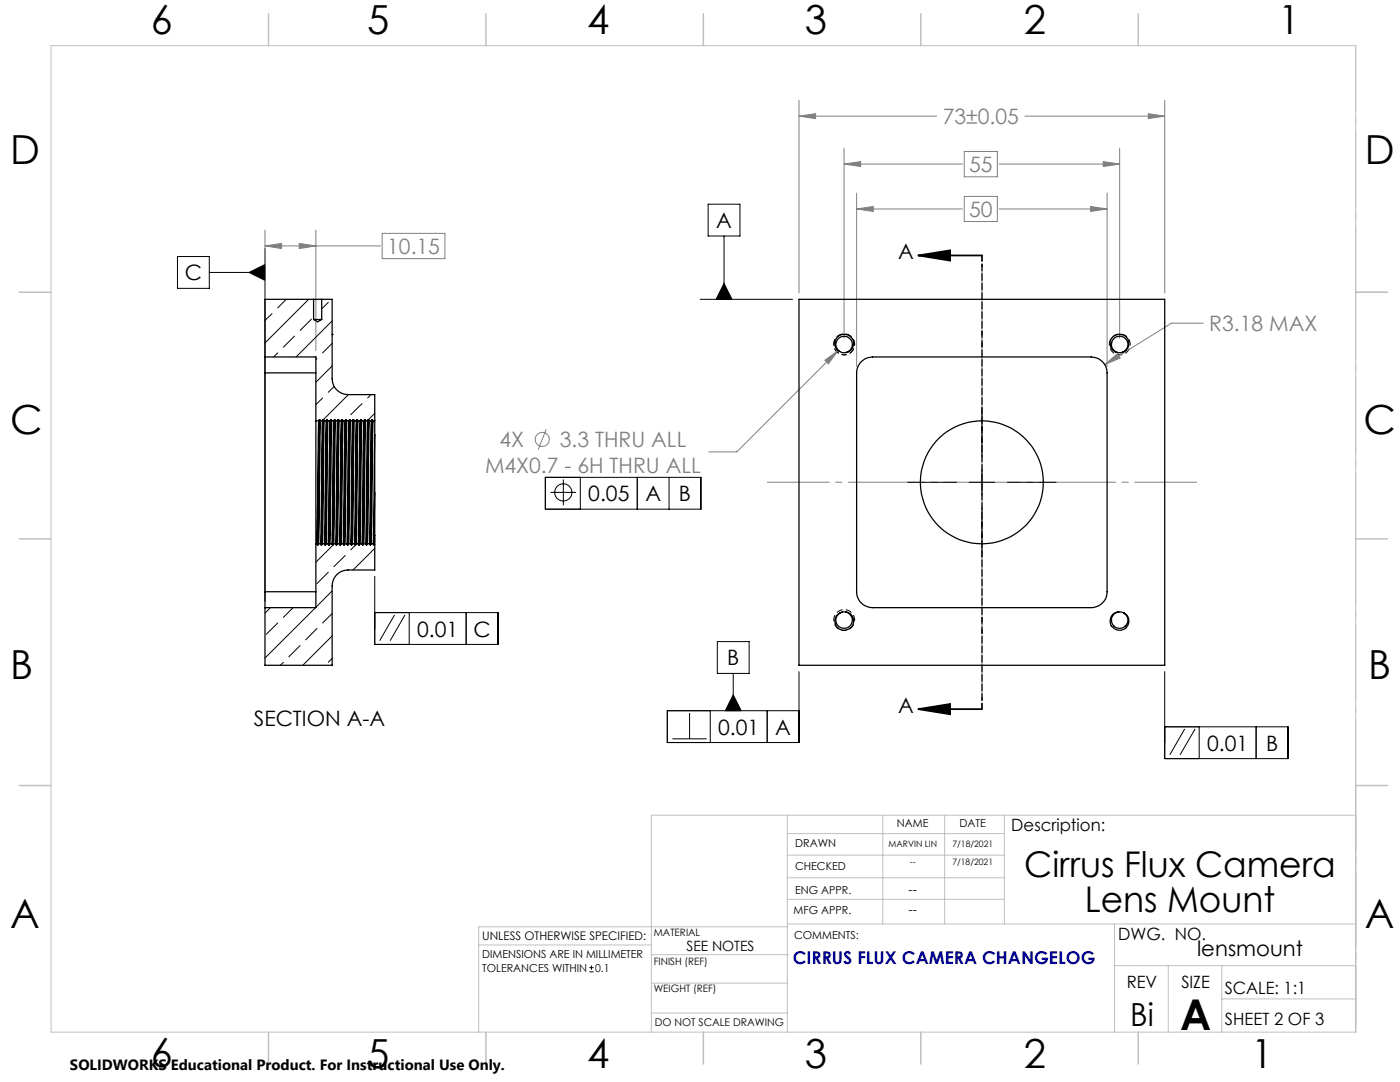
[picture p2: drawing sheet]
<svg xmlns="http://www.w3.org/2000/svg" width="279mm" height="216mm" viewBox="0 0 279 216" stroke-linecap="round" stroke-linejoin="round" font-family="sans-serif">
<g fill="none" stroke="#808080" stroke-width=".2">
<path d="M159.5 23.2l3.3-.5v1zM159.5 20v38.5M159.5 23.2h27.4M168.5 32.7l3.3-.5v1zM168.5 29.6v37.9M168.5 32.7h23.6M171 38.5v34.6M192.4 30.2h6.6v5.1h-6.6zM192.4 39.2h6.6v5h-6.6zM199.4 32.7h24M204.5 23.2h27.9M220.2 32.2l3.2 .5-3.2 .5z"/>
<path d="M220.9 38.5v34.6M223.4 29.6v37.9M229.2 22.7l3.2 .5-3.2 .5zM232.4 20v38.5M52.9 45.9v12.6M52.9 49.1h23.1M52.9 49.1l3.3-.5v1zM59.7 48.6l3.3 .5-3.3 .5zM63 45.9v24.1M76.3 46.6h12.5v5h-12.5zM171 41.7l3.3-.5v1zM171 41.7h21.1"/>
<path d="M199.4 41.7h21.5M217.7 41.2l3.2 .5-3.2 .5zM164.6 71.9l2.7-2-2 2.7zM167.3 69.9l-20.3 20.3h-5.5M220.5 72.7l2.5-2.1 .6 .8zM240.1 64.5h-6.3l-13.3 8.2M109 85.7l-1.6 4"/>
<circle cx="108.2" cy="87.7" r="1.41"/>
</g>
<g fill="none" stroke="#000" stroke-width=".2">
<path d="M35.4 51.2h6.4v6.3h-6.4zM41.8 54.4h11.1M49.7 54.4l3.2-1.6v3.2zM52.9 49.6v70.4M139.7 59.7h18.5M141.3 40.7h6.4v6.4h-6.4zM144.5 56.6l1.6 3.1h-3.2zM144.5 47.1v12.6M108.8 95.2h31.1v6.4h-31.1zM109.9 98.2h5.1M112.4 95.7v5.1M115.8 95.2v6.4"/>
<path d="M127.2 95.2v6.4M133.5 95.2v6.4M181.2 96.2h9.7M193.4 96.2h5.1M196 81.4v9.8M196 93.7v5.1M201 96.2h9.7M74.8 115v13.6h24.6v-6.4h-24.6M196 101.3v9.8M78.7 122.7l-2.9 5.1M80.8 122.7l-2.9 5.1M81.7 122.2v6.4"/>
<path d="M93 122.2v6.4M143.2 128h6.3v6.4h-6.3zM146.3 138.6l1.6 3.2h-3.2zM146.3 134.4v7.4M159.5 134v14.2h-26.3v-6.4h26.3M232.4 134v17.4h24.6v-6.4h-24.6M134.2 147.4h6.8M137.6 142.3v5.1M141.7 141.8v6.4M153.1 141.8v6.4M236.4 145.5l-2.9 5.1M238.5 145.5l-3 5.1"/>
<path d="M239.3 145v6.4M250.7 145v6.4M117.6 193.9h.9M117.6 193.1h.9M118 192.7v.8"/>
<circle cx="112.4" cy="98.2" r="1.71"/>
</g>
<path d="M183.3 51l6.3-1v2zM183.3 51h12.7M183.3 141.5l6.3-1v2zM183.3 141.5h12.7" fill="none" stroke="#000" stroke-width=".35"/>
<path d="M168.5 70.8a2.08 2.08 0 0 1-1.9-3.1 2.08 2.08 0 0 1 3.6-.1 2.08 2.08 0 0 1-1.5 3.2h-.2M223.5 70.8a2.08 2.08 0 0 1-1.9-3.1 2.08 2.08 0 0 1 3.6-.1 2.08 2.08 0 0 1-1.5 3.2h-.2M168.5 125.8a2.08 2.08 0 0 1-1.9-3.1 2.08 2.08 0 0 1 3.6-.1 2.08 2.08 0 0 1-1.5 3.2h-.2" fill="none" stroke="#000" stroke-width=".2" stroke-dasharray="1.3 .6" stroke-dashoffset=".8" stroke-linecap="butt"/>
<path d="M196 51v90.5" fill="none" stroke="#000" stroke-width=".35" stroke-dasharray="1.3 .6" stroke-dashoffset=".1"/>
<path d="M153.1 96.2h85.7M196 139.1v-85.7" fill="none" stroke="#808080" stroke-width=".2" stroke-dasharray="15.2 1.3 1.3 1.3" stroke-dashoffset="2.9"/>
<path d="M270.6 9.1v49.2M270.6 58.3v49.2M270.6 107.5v49.2M270.6 156.7v49.2" fill="none" stroke="#c0c0c0" stroke-width=".2" stroke-dasharray="15.2 1.3 1.3 1.3" stroke-dashoffset="2.1"/>
<g fill="none" stroke="#c0c0c0" stroke-width=".2">
<path d="M10.2 9.1h260.3v196.9h-260.3zM270.5 58.3h6.4M270.5 156.7h6.4M157.1 162.7v43.3M157.1 175.2h43.3M157.1 170.6h43.3M157.1 166.3h43.3M157.1 179.5h43.3M176.2 162.7v21.7M188.5 162.7v21.7M200.4 162.7v21.7M270.6 162.7h-140.6v43.3"/>
<path d="M95.5 188.6h34.5M130 196.2h27.1M130 190.5h27.3M157.1 184.4h113.4M157.2 184.9h-61.7v21.1M222.4 184.4v21.6M222.4 192.7h48.1M233.2 192.7v13.3M243.8 199.3h26.7M243.8 192.7v13.3M130 202.1h27.1"/>
</g>
<g fill="none" stroke="#c0c0c0" stroke-width=".3">
<path d="M53.6 2.8v6.3M97 2.8v6.3M140.4 2.8v6.3M183.8 2.8v6.3M227.2 2.8v6.3M3.8 58.3h6.4M270.5 58.3h6.4M3.8 107.5h6.4M270.5 107.5h6.4M3.8 156.7h6.4M270.5 156.7h6.4M53.6 206v6.3"/>
<path d="M97 206v6.3M140.4 206v6.3M183.8 206v6.3M227.2 206v6.3"/>
</g>
<g fill="#000">
<path d="M49.7 54.4l3.2-1.6v3.2z"/>
<path d="M183.3 51l6.3-1v2zM183.3 141.5l6.3-1v2z"/>
</g>
<path d="M159.5 23.2l3.3-.5v1zM229.2 22.7l3.2 .5-3.2 .5zM168.5 32.7l3.3-.5v1zM220.2 32.2l3.2 .5-3.2 .5zM171 41.7l3.3-.5v1zM217.7 41.2l3.2 .5-3.2 .5zM220.5 72.7l3.1-1.3-.6-.8zM164.6 71.9l.7 .7 2-2.7z" fill="#808080"/>
<path d="M146.3 138.6l1.6 3.2h-3.2zM144.5 56.6l1.6 3.1h-3.2z" fill="#000"/>
<path d="M59.7 48.6l3.3 .5-3.3 .5zM52.9 49.1l3.3-.5v1z" fill="#808080"/>
<g fill="none" stroke="#000" stroke-width=".25">
<path d="M62.6 59.7h1.6M62.6 59.7h-9.7v11.5M62.6 59.7v4M64.2 59.7h2.1v15.9a3.2 3.2 0 0 0 3.2 3.1h5.3v5.3M64.2 59.7v4M159.5 59.7h72.9v73.1h-72.9zM52.9 71.2v3.2M52.9 71.2h10.1v12.8M52.9 74.4v43.7M52.9 74.4h10.1M62.6 63.7h1.6M62.6 63.7l.8 .5 .8-.5"/>
<path d="M66.3 66.7h.1M167.6 70.1a1.65 1.65 0 0 1-.3-2.6 1.65 1.65 0 0 1 2.6 .5 1.65 1.65 0 0 1-1.1 2.3M167.6 70.1a1.85 1.85 0 0 1-.4-2.9 1.85 1.85 0 0 1 2.9 .5 1.85 1.85 0 0 1-1.3 2.6M167.6 70.1l.6 .3 .6-.1M171.9 72.2a3.2 3.2 0 0 1 2.2-1h43.7a3.2 3.2 0 0 1 3.1 3.2v43.7a3.2 3.2 0 0 1-3.1 3.1h-43.7a3.2 3.2 0 0 1-3.1-3.1v-43.7a3.1 3.1 0 0 1 .9-2.2zM221.9 68.3l-.1 .1M224.3 70.1a1.65 1.65 0 0 0 .3-2.6 1.65 1.65 0 0 0-2.6 .5 1.65 1.65 0 0 0 1.1 2.3M224.3 70.1a1.84 1.84 0 0 0 0-3.2 1.84 1.84 0 0 0-2.8 1.7 1.75 1.75 0 0 0 1.6 1.7M224.3 70.1l-.6 .3-.6-.1M224.5 70l-.7 .3M63 84v24.5M63 84h.6"/>
<path d="M63.6 84l-.4 24.5M63.7 83.7h.1M63.7 83.7l-.1 .3M63.7 83.8l-.3 24.9M63.8 83.7l.2 .3M63.8 83.7l-.3 25M64 84l-.4 24.5M64 84h.3M64.3 84l-.3 24.5M64.5 83.7h.1M64.5 83.7l-.2 .3M64.5 83.7l-.4 25"/>
<path d="M64.6 83.7l.1 .3M64.6 83.7l-.4 25M64.7 84l-.4 24.5M64.7 84h.4M65.1 84l-.4 24.5M65.2 83.7h.1M65.2 83.7l-.1 .3M65.2 83.7l-.4 25M65.3 83.7l.1 .3M65.3 83.7l-.3 25M65.4 84l-.3 24.5M65.4 84h.5"/>
<path d="M65.9 84l-.4 24.5M66 83.7h.1M66 83.7l-.1 .3M66 83.8l-.4 24.9M66.1 83.7l.1 .3M66.1 83.7l-.4 25M66.2 84l-.4 24.5M66.2 84h.4M66.6 84l-.4 24.5M66.7 83.7h.1M66.7 83.7l-.1 .3M66.7 83.8l-.3 24.9"/>
<path d="M66.8 83.7l.2 .3M66.8 83.7l-.3 25M67 84l-.4 24.5M67 84h.3M67.3 84l-.3 24.5M67.5 83.7h.1M67.5 83.7l-.2 .3M67.5 83.8l-.4 24.9M67.6 83.7l.1 .3M67.6 83.7l-.4 25M67.7 84l-.4 24.5M67.7 84h.4"/>
<path d="M68.1 84l-.4 24.5M68.2 83.7h.1M68.2 83.7l-.1 .3M68.2 83.7l-.4 25M68.3 83.7l.1 .3M68.3 83.7l-.3 25M68.4 84l-.3 24.5M68.4 84h.5M68.9 84l-.4 24.5M69 83.7h.1M69 83.7l-.1 .3M69 83.7l-.4 25"/>
<path d="M69.1 83.7l.1 .3M69.1 83.7l-.4 25M69.2 84l-.4 24.5M69.2 84h.4M69.6 84l-.4 24.5M69.7 83.7h.1M69.7 83.7l-.1 .3M69.7 83.7l-.3 25M69.8 83.7l.2 .3M69.8 83.7l-.3 25M70 84l-.4 24.5M70 84h.3"/>
<path d="M70.3 84l-.3 24.5M70.5 83.7h.1M70.5 83.7l-.2 .3M70.5 83.8l-.4 24.9M70.6 83.7l.1 .3M70.6 83.7l-.4 25M70.7 84l-.4 24.5M70.7 84h.4M71.1 84l-.4 24.5M71.2 83.7h.1M71.2 83.7l-.1 .3M71.2 83.7l-.3 25"/>
<path d="M71.3 83.7l.2 .3M71.3 83.7l-.3 24.9M71.5 84l-.4 24.5M71.5 84h.4M71.9 84l-.4 24.5M72 83.7h.1M72 83.7l-.1 .3M72 83.7l-.4 25M72.1 83.7l.1 .3M72.1 83.7l-.4 25M72.2 84l-.4 24.5M72.2 84h.4"/>
<path d="M72.6 84l-.4 24.5M72.7 83.7h.1M72.7 83.7l-.1 .3M72.7 83.8l-.3 24.9M72.8 83.7l.2 .3M72.8 83.7l-.3 25M73 84l-.4 24.5M73 84h.3M73.3 84l-.3 24.5M73.5 83.7h.1M73.5 83.7l-.2 .3M73.5 83.8l-.4 24.9"/>
<path d="M73.6 83.7l.1 .3M73.6 83.7l-.4 25M73.7 84l-.4 24.5M73.7 84h.4M74.1 84l-.4 24.5M74.2 83.7h.1M74.2 83.7l-.1 .3M74.2 83.7l-.3 25M74.3 83.7l.2 .3M74.3 83.7l-.3 25M74.5 84l-.4 24.5M74.5 84h.3"/>
<path d="M74.8 84v2.7M74.8 86.7l-.3 21.8M74.8 98.4l-.2 10.3M74.8 86.7v11.7M74.8 98.4v8.4M52.9 118.1v3.1M52.9 118.1h10.1M63 108.5v12.7h-10.1M63 108.5h.2M63.2 108.5l.2 .2M63.6 108.5l-.2 .2M63.6 108.5h.4"/>
<path d="M64 108.5l.1 .2M64.3 108.5l-.2 .2M64.3 108.5h.4M64.7 108.5l.1 .2M65.1 108.5l-.3 .2M65.1 108.5h.4M65.5 108.5l.1 .2M65.8 108.5l-.2 .2M65.8 108.5h.4M66.2 108.5l.2 .2M66.6 108.5l-.2 .2M66.6 108.5h.4"/>
<path d="M67 108.5l.1 .2M67.3 108.5l-.2 .2M67.3 108.5h.4M67.7 108.5l.1 .2M68.1 108.5l-.3 .2M68.1 108.5h.4M68.5 108.5l.1 .2M68.8 108.5l-.2 .2M68.8 108.5h.4M69.2 108.5l.2 .2M69.6 108.5l-.2 .2M69.6 108.5h.4"/>
<path d="M70 108.5l.1 .2M70.3 108.5l-.2 .2M70.3 108.5h.4M70.7 108.5l.2 .2M71.1 108.5l-.2 .2M71.1 108.5h.4M71.5 108.5l.1 .2M71.8 108.5l-.2 .2M71.8 108.5h.4M72.2 108.5l.2 .2M72.6 108.5l-.2 .2M72.6 108.5h.4"/>
<path d="M73 108.5l.1 .2M73.3 108.5l-.2 .2M73.3 108.5h.4M73.7 108.5l.2 .2M74.1 108.5l-.2 .2M74.1 108.5h.4M74.5 108.5l.1 .2M74.6 108.7l.2-.1v5.1h-5.3a3.2 3.2 0 0 0-3.2 3.2v15.9h-13.4v-11.6M74.8 106.8l-.1 1.9M74.8 106.8v1.7M168.1 122.1l-.6 .3M168.8 122.1a1.65 1.65 0 0 1 1.1 2.4 1.65 1.65 0 0 1-2.6 .5 1.65 1.65 0 0 1 .3-2.7"/>
<path d="M168.8 122.1a1.86 1.86 0 0 1 1.3 2.7 1.86 1.86 0 0 1-2.9 .5 1.86 1.86 0 0 1 .4-3M168.8 122.1h-.5l-.7 .2M168.8 122.1h.1M222.3 124.9h.1M223.1 122.1a1.64 1.64 0 0 0-1.1 2.4 1.64 1.64 0 0 0 2.6 .4 1.64 1.64 0 0 0-.3-2.6M223.1 122.1a1.88 1.88 0 0 0-1.5 2.2 1.88 1.88 0 0 0 2.2 1.5 1.88 1.88 0 0 0 1.5-2.2l-.2-.5-.8-.8M223.1 122.1h.1M223.1 122.1h.5l.7 .2M224.3 122.3l.2 .1M224.6 124.9v.1"/>
<circle cx="196" cy="96.2" r="12.3"/>
</g>
<g fill="none" stroke="#000" stroke-width=".2">
<path d="M57.1 59.7l-1.7 1.8M61.6 59.7l-8.7 8.7M54.3 62.6l-1.4 1.4M55.4 70.4l-.8 .8M58.8 67.1l-2.2 2.2M62.2 63.7l-2.3 2.2M63.3 71.5l-.3 .3M64.4 79.4l-1.4 1.4M65.5 60.3l-1.3 1.3M66.3 64l-7.2 7.2M66.3 73l-3.3 3.3M66.3 68.5l-1.9 1.9"/>
<path d="M66.7 77.1l-1.2 1.2M69.5 78.7l-5 5M74 78.7l-.6 .7M64.4 83.9l-.1 .1M68.9 83.9l-.1 .1M72.2 80.5l-2.2 2.3M73.4 83.8l-.1 .2M74.8 82.5l-1.3 1.2M65.5 114.2l-2.2 2.3M66.3 117.9l-3.3 3.3M66.7 108.5l-3.7 3.7M68.9 110.8l-2.3 2.3"/>
<path d="M71.2 108.5l-1.2 1.2M74.8 109.4l-4.4 4.3M54 121.2l-1.1 1.1M55.4 124.3l-2.2 2.2M56.6 132.2l-.6 .6M58.5 121.2l-1.9 2M59.9 128.8l-2.3 2.3M63 121.2l-10.1 10.1M63.3 125.4l-2.3 2.3M66.3 126.9l-5.9 5.9M66.3 122.4l-1.9 1.9M66.3 131.4l-.8 .8"/>
</g>
<text font-size="8.5" x="235.5" y="205.4">A</text>
<g font-size="8">
<text x="30.1" y="6.8">6</text>
<text x="73.3" y="6.9">5</text>
<text x="117.2" y="6.9">4</text>
<text x="160.6" y="6.9">3</text>
<text x="204.3" y="6.9">2</text>
<text x="255.1" y="6.9">1</text>
<text x="2.1" y="32.8">D</text>
<text x="272.4" y="32.8">D</text>
<text x="2.1" y="86.5">C</text>
<text x="272.1" y="86.5">C</text>
<text x="2.1" y="135.6">B</text>
<text x="273.1" y="135.6">B</text>
<text x="2.1" y="185.1">A</text>
<text x="272.4" y="185.1">A</text>
<text x="30.1" y="212.9">6</text>
<text x="73.3" y="213.1">5</text>
<text x="117.2" y="213.1">4</text>
<text x="160.6" y="213.1">3</text>
<text x="204.3" y="213.1">2</text>
<text x="249.7" y="213.1">1</text>
</g>
<g font-size="7.1">
<text x="204.4" y="174.9">Cirrus Flux Camera</text>
<text x="216.5" y="182">Lens Mount</text>
</g>
<text font-size="6.3" x="225.5" y="204.6">Bi</text>
<g font-size="4.2" fill="#808080">
<text x="188.1" y="24.8">73±0.05</text>
<text x="193.4" y="34.3">55</text>
<text x="193.4" y="43.3">50</text>
<text x="77.3" y="50.7">10.15</text>
<text x="241.3" y="66.1">R3.18 MAX</text>
<text x="99.7" y="89.2">4X</text>
<text x="111.7" y="89.2">3.3 THRU ALL</text>
<text x="96.8" y="94.3">M4X0.7 - 6H THRU ALL</text>
</g>
<g font-size="4.2">
<text x="142.9" y="45.5">A</text>
<text x="179.3" y="51.7">A</text>
<text x="36.9" y="56">C</text>
<text x="117.4" y="100">0.05</text>
<text x="128.8" y="100">A</text>
<text x="135.5" y="100">B</text>
<text x="83.2" y="127">0.01</text>
<text x="94.5" y="127">C</text>
<text x="145.1" y="132.8">B</text>
<text x="179.3" y="142.2">A</text>
<text x="50.6" y="144.9">SECTION A-A</text>
<text x="143.3" y="146.6">0.01</text>
<text x="154.7" y="146.6">A</text>
<text x="240.9" y="149.8">0.01</text>
<text x="252.7" y="149.8">B</text>
<text x="238.9" y="190.8">lensmount</text>
</g>
<text font-size="3.5" fill="#00f" x="158.2" y="192.3">CIRRUS FLUX CAMERA CHANGELOG</text>
<g font-size="3.4">
<text x="201.8" y="165.9">Description:</text>
<text x="223.2" y="187.6">DWG. NO.</text>
<text x="224.9" y="197.2">REV</text>
<text x="235.8" y="197.2">SIZE</text>
<text x="244.4" y="198.4">SCALE: 1:1</text>
<text x="244.4" y="204.6">SHEET 2 OF 3</text>
</g>
<text font-size="3" x="14" y="213.5">SOLIDWORKS Educational Product. For Instructional Use Only.</text>
<text font-size="2.8" x="137" y="189.7">SEE NOTES</text>
<g font-size="2.5">
<text x="181.3" y="178.3">--</text>
<text x="181.3" y="182.3">--</text>
</g>
<text font-size="2.4" x="96.2" y="187.5">UNLESS OTHERWISE SPECIFIED:</text>
<g font-size="2.2">
<text x="179" y="165.1">NAME</text>
<text x="191.5" y="165.1">DATE</text>
<text x="158.7" y="169">DRAWN</text>
<text x="158.7" y="173.5">CHECKED</text>
<text x="158.7" y="178.3">ENG APPR.</text>
<text x="158.4" y="182.4">MFG APPR.</text>
<text x="96.2" y="191.2">DIMENSIONS ARE IN MILLIMETER</text>
<text x="158.5" y="187.4">COMMENTS:</text>
<text x="96.2" y="193.9">TOLERANCES WITHIN</text>
<text x="118.8" y="193.9">0.1</text>
</g>
<text font-size="2.1" x="130.7" y="204.6">DO NOT SCALE DRAWING</text>
<g font-size="2">
<text x="130.5" y="186.8">MATERIAL</text>
<text x="130.5" y="192.5">FINISH (REF)</text>
<text x="130.5" y="198">WEIGHT (REF)</text>
</g>
<g font-size="1.8">
<text x="177.3" y="169">MARVIN LIN</text>
<text x="181.6" y="172.6">--</text>
<text x="190.1" y="172.6">7/18/2021</text>
<text x="190.1" y="169">7/18/2021</text>
</g>
</svg>
